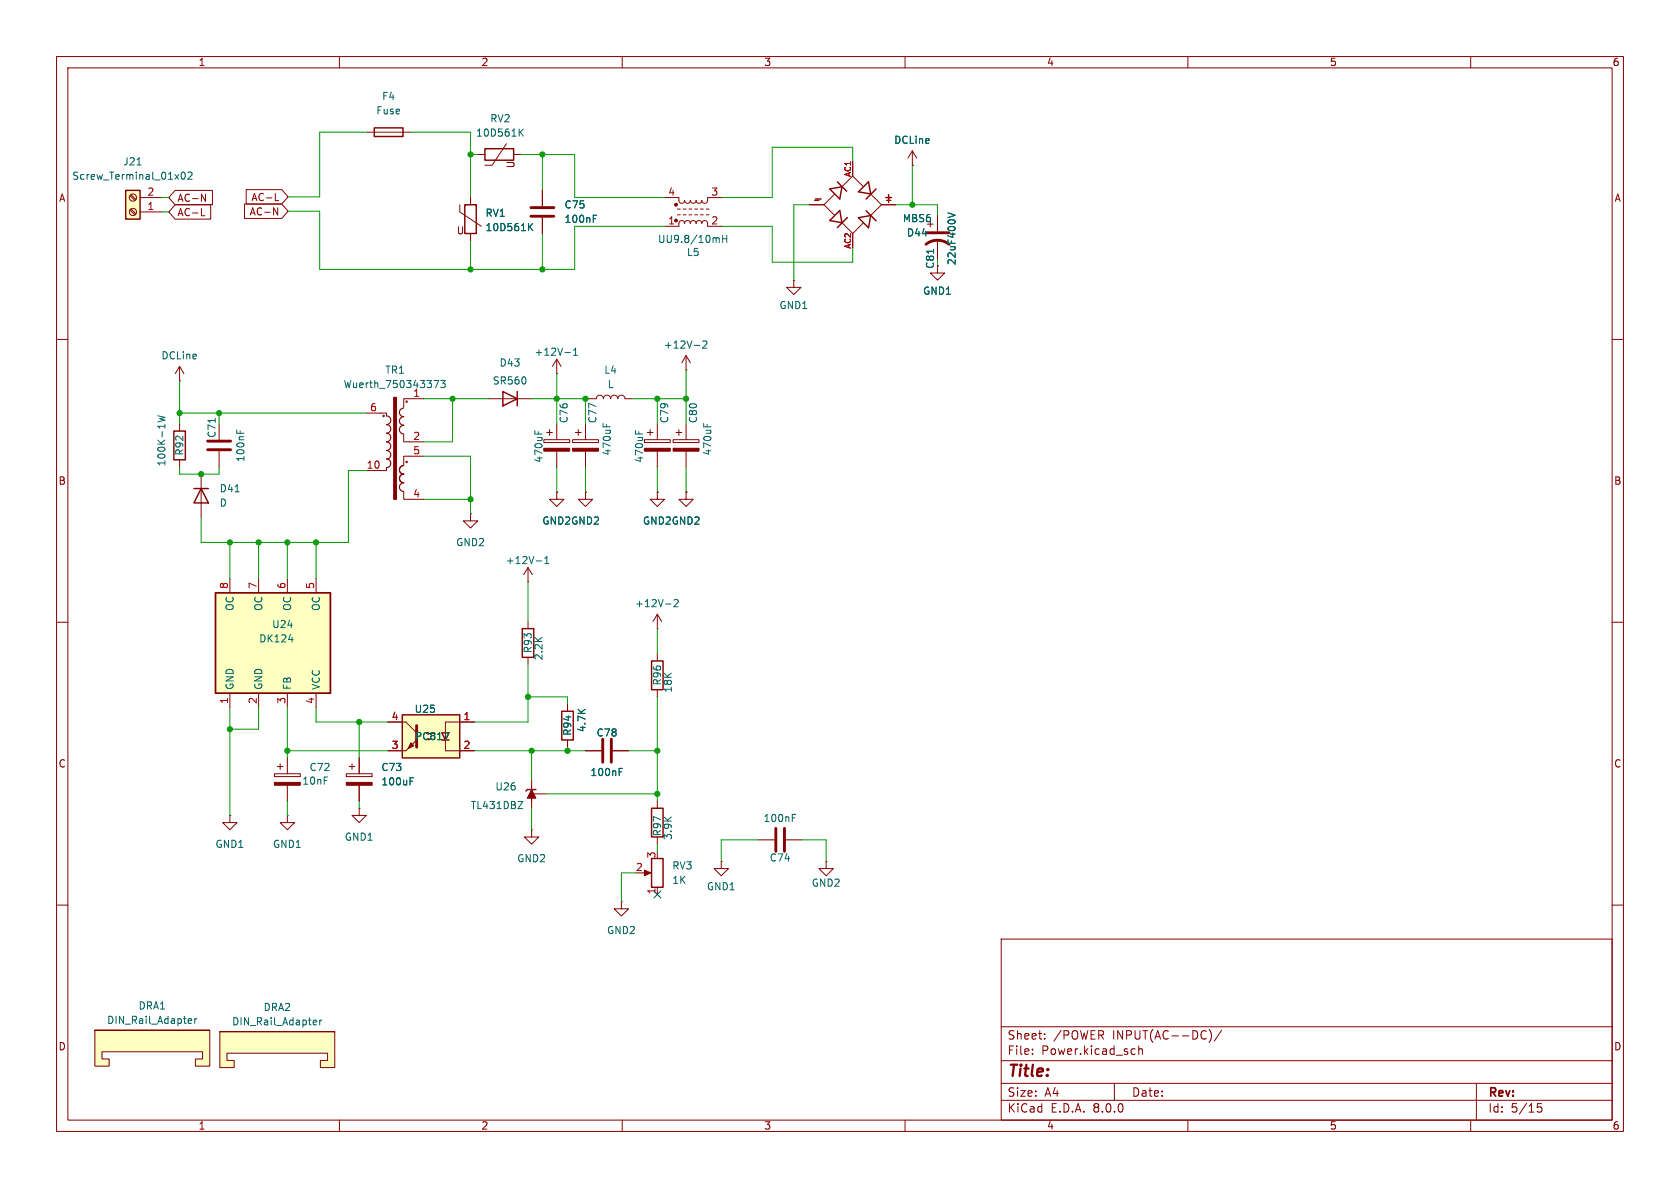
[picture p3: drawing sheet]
<svg xmlns="http://www.w3.org/2000/svg" width="297mm" height="210mm" viewBox="0 0 297 210" stroke-linecap="round" stroke-linejoin="round" font-family="sans-serif">
<g fill="none" stroke="#840000" stroke-width=".18">
<path d="M10 10h277v190h-277zM12 12h273v186h-273zM60 10v2M110 10v2M160 10v2M210 10v2M260 10v2M117.5 34.9h2.5l.1 .7 .4 .3 .4-.1 .1-.4 .1 .4 .4 .1 .4-.1 .1-.4 .2 .4 .3 .1 .4-.1 .2-.4 .1 .3 .2 .2 .5-.1 .2-.4 .2 .4 .4 .1 .3-.3 .1-.7h2.5M119.8 37h.5M119.8 38h.5M120.8 37h.5M120.8 38h.5"/>
<path d="M121.8 37h.5M121.8 38h.5M122.8 37h.5M122.8 38h.5M123.8 37h.5M123.8 38h.5M124.8 37h.5M124.8 38h.5M125.1 39.5l-.2-.4-.3-.1-.4 .1-.1 .4-.1-.3-.3-.2-.5 .1-.1 .4-.1-.3-.3-.2-.4 .1-.3 .4-.1-.4-.4-.1-.4 .2-.1 .3-.1-.4-.4-.1-.4 .3-.1 .7h-2.5M143.1 36.2h2.6M145.7 36.2l1.8 1.8M147.5 34.4l-1.8 1.8"/>
<path d="M148.8 39.4l1.9 1.9M150.7 31.1l1.9 1.8M150.7 31.1l-1.9 1.9M150.7 28.6v2.5M152.6 39.5l-1.9 1.8M153.9 34.3l1.9 1.9M155.8 36.2l-1.9 1.9M155.8 36.2h2.6M161.3 29.2h.1M161.3 26.7l-.8 1.2M161.3 26.7v2.5M161.3 26.7l.8 1.2"/>
<path d="M164 39.6h1M164.5 39.1v1M165.7 38.1v2.8M10 60h2M125.1 40h2.5M140.3 49.5v1.3h1.3l-1.3 1.3-1.2-1.3h1.2M140.3 49.5h.1M150.7 41.3v2.5M165.7 47v1.3h1.3l-1.3 1.2-1.2-1.2h1.2M165.7 42.4v3.3M285 60h2M38.7 79.8v2.8"/>
<path d="M64.8 73h3.5v.5M71.4 76.8v1.3h3.5M74.9 70.5h-3.5v1.5M121.3 65.4h.1M121.3 62.9l-.8 1.2M121.3 62.9v2.5M121.3 62.9l.7 1.2M35.6 83.8v7.6M68.3 82.7v.5h-3.5M71.4 87v1.3h3.5M74.9 80.6h-3.5v1.6M10 110h2"/>
<path d="M93.3 102.9h.1M93.3 100.3l-.7 1.3M93.3 100.3v2.6M93.3 109.9v1.2M93.3 116.2v1.3M93.3 100.3l.8 1.3M116.2 111.1h.1M116.2 108.6v2.5M116.2 115.6v1.2M116.2 108.6l-.8 1.3M116.2 108.6l.8 1.3M285 110h2"/>
<path d="M100.3 124.5v1.2M100.3 130.8v1.3M103.5 132.7h2.8M108.3 132.7h2.8M116.2 121.9v1.3M10 160h2M40.6 144.1v1.3h1.3l-1.3 1.3-1.2-1.3h1.2M40.6 144.1h.1M63.5 142.9v1.2h1.3l-1.3 1.3-1.3-1.3h1.3M63.5 142.9h.1M94 146.7v1.3h1.2l-1.2 1.2-1.3-1.2h1.3M94 146.7h.1"/>
<path d="M113.7 154.3h1M116.2 141.6v1.3M116.2 148v1.2M116.2 156.8v1.3M127.5 152.3v1.2h1.3l-1.3 1.3-1.3-1.3h1.3M127.5 152.3h.1M134.1 148.5h2.8M138.9 148.5h2.8M146 152.3v1.2h1.3l-1.3 1.3-1.2-1.3h1.2M146 152.3h.1M285 160h2M177 166h108v32h-108z"/>
<path d="M60 198v2M110 198v2M160 198v2M177 194.5h108M177 191.5h108M177 187.5h108M177 181.5h108M182.5 186.3v.1M182.5 185.5v.1M184.7 183.6v.1M184.7 182.8v.1M197 191.5v3"/>
<path d="M200.2 185.4l.5 .1M200.7 186.3l-.5 .1M201.3 185.5l.2-.1 .4 .1 .1 .9M201.3 184.9v1.5M210 198v2M213 182.2l.2 .1M213.2 183.6l-.2 .1M213.7 182a1.72 1.72 0 0 1 0 2.3M216 182.1l-1.3 2M260 198v2M261 191.5v6.5M272.5 195.1h-.7l-.1 .7 .3-.1h.5l.1 .3-.1 .5-.2 .1-.6-.1"/>
<circle cx="67.8" cy="73.5" r=".13"/>
<circle cx="71.9" cy="71" r=".13"/>
<circle cx="71.9" cy="81.7" r=".13"/>
</g>
<g fill="#840000" stroke="#840000" stroke-width=".18">
<path d="M113.9 153.8l1.2 .5-1.2 .5z"/>
<path d="M69.6 70.2h.5v18.1h-.5z"/>
<circle cx="119.5" cy="36.2" r=".25"/>
<circle cx="119.5" cy="39" r=".25"/>
</g>
<g fill="none" stroke="#840000" stroke-width=".25">
<path d="M144.1 35.2h1.1M146.7 33.4l2.1-.4-.3 2.2zM146.7 39l1.8-1.8 .3 2.2zM148 32.2l1.7 1.6M149.8 38.5l-1.8 1.7M151.8 38.5l2.1-.4-.4 2.2zM151.8 33.9l1.7-1.8 .4 2.2zM153.1 37.3l1.8 1.7M154.9 33.4l-1.8 1.8M157.1 34.4v1M34.3 86.4h2.5M35.6 86.4l1.2 2.5h-2.5z"/>
<path d="M92.3 111.1h2.1v5.1h-2.1zM115.2 116.8h2v5.1h-2zM99.3 125.7h2v5.1h-2zM115.2 151.8h2v5h-2zM115.2 142.9h2v5.1h-2z"/>
</g>
<path d="M163.7 43.2a3.3 3.3 0 0 1 4.1 0M163.7 41.1h4.1M36.7 78h4.1M36.7 79.5h4.1M106.6 130.7v4M108.1 130.7v4M137.2 146.4v4.1M138.7 146.4v4.1" fill="none" stroke="#840000" stroke-width=".51"/>
<g fill="none" stroke="#006464" stroke-width=".18">
<path d="M167.6 37.6l1.3 .4-1.3 .5M126.8 42l.4 .2v.7M127.8 41.6v1.3M127.8 42.2h.7M128.5 41.6v1.3M165 44.1v.7M38 74v.7M41.9 76v.6M42.5 76.2v.4M76.7 67.3h.9l-.6 1.2M77.9 67.3h.8l-.4 .4 .3 .2v.5l-.1 .1-.6-.1M122.7 61.1h1"/>
<path d="M124.2 60.4l.5-.1 .3 .3-.8 .9h.8M41.6 86.9h.7M94.8 99.2h1M96.3 99.6h.7M96.3 98.7l.4-.3v1.2M117.7 106.8h.9M119.2 106.1l.5-.1 .2 .4-.8 .9h.8M109.5 136.4h.4M109.5 135.8h.6M140.1 144.6h.4M140.1 144h.6"/>
</g>
<path d="M68.3 73.5a.77 .77 0 0 1 .8 .8 .77 .77 0 0 1-.8 .8 .76 .76 0 0 1 .8 .7 .76 .76 0 0 1-.8 .8 .77 .77 0 0 1 .8 .7 .77 .77 0 0 1-.8 .8 .76 .76 0 0 1 .8 .8 .76 .76 0 0 1-.8 .7 .76 .76 0 0 1 .8 .8 .76 .76 0 0 1-.8 .7 .77 .77 0 0 1 .8 .8 .77 .77 0 0 1-.8 .8M71.4 72.1a.76 .76 0 0 0-.8 .8 .76 .76 0 0 0 .8 .8 .76 .76 0 0 0-.8 .7 .76 .76 0 0 0 .8 .8 .77 .77 0 0 0-.8 .7 .77 .77 0 0 0 .8 .8M71.4 82.3a.76 .76 0 0 0-.8 .8 .76 .76 0 0 0 .8 .7 .76 .76 0 0 0-.8 .8 .76 .76 0 0 0 .8 .7 .77 .77 0 0 0-.8 .8 .77 .77 0 0 0 .8 .8" fill="none" stroke="#840000" stroke-width=".2"/>
<path d="M144 35.4h.8" fill="none" stroke="#a90000" stroke-width=".18"/>
<path d="M38.1 104.8h20.3v17.8h-20.3z" fill="#ffffc2"/>
<path d="M38.1 104.8h20.3v17.8h-20.3z" fill="none" stroke="#840000" stroke-width=".25"/>
<path d="M40.6 102.2v2.6M45.7 102.2v2.6M50.8 102.2v2.6M55.9 102.2v2.6M40.6 122.6v2.5M45.7 122.6v2.5M50.8 122.6v2.5M55.9 122.6v2.5M109.9 159.4v1.3h1.2l-1.2 1.2-1.3-1.2h1.3M109.9 159.4h.1" fill="none" stroke="#840000" stroke-width=".18"/>
<path d="M51 113.1h.8" fill="none" stroke="#006464" stroke-width=".18"/>
<path d="M16.8 182.1h20.3v6.4h-2.6v-1.3h1.3v-1.3h-17.8v1.3h1.3v1.3h-2.5v-6.4h20.3z" fill="#ffffc2"/>
<path d="M61.2 136.8h4.6v.5h-4.6zM61.7 135.5h1M62.2 135v1M63.5 134v2.8M63.5 138.8v2.8M16.8 182.1h20.3v6.4h-2.6v-1.3h1.3v-1.3h-17.8v1.3h1.3v1.3h-2.5v-6.4h20.3" fill="none" stroke="#840000" stroke-width=".18"/>
<path d="M72.5 138.1h.4M72.5 137.5h.6M33.7 180.1l.2 .3-.6 .1M33.8 180.9h-.1M34.4 180.1v.8M34.8 180.1l-.4 .2" fill="none" stroke="#006464" stroke-width=".18"/>
<path d="M61.2 138.3h4.6v.5h-4.6z" fill="#840000" stroke="#840000" stroke-width=".18"/>
<path d="M22.2 33.7h2.6v5h-2.6z" fill="#ffffc2"/>
<path d="M22.2 33.7h2.6v5h-2.6zM66.2 22.6h5v1.5h-5zM82.2 36.2h2v5.1h-2zM85.7 26.3h5.1v2h-5.1zM30.7 76.2h2.1v5.1h-2.1zM88.9 69.2l2.5 1.3-2.5 1.3zM91.4 69.2v2.6" fill="none" stroke="#840000" stroke-width=".25"/>
<g fill="none" stroke="#840000" stroke-width=".18">
<path d="M23 34.6l.9 .8M23 37.1l.9 .9M23.2 34.4l.8 .9M23.2 37l.8 .8M24.8 37.5h3.8M24.8 34.9h3.8M64.9 23.4h7.6M81.3 36.2v1.3l3.8 2.5M83.2 34.9v1.3M84.5 27.3h1.2M89.5 25.4l-2.5 3.8h-1.3M90.8 27.3h1.3"/>
<path d="M95.9 33.7v2.7M95.9 38.5v2.8M83.2 41.3v1.2M31.7 67.3h.1M31.7 64.8v2.5M31.7 74.9v1.3M31.7 64.8l-.7 1.2M31.7 64.8l.8 1.2M86.4 70.5h7.6M96.1 77.7h4.6v.5h-4.6zM96.6 76.5h1.1M97.2 75.9v1.1"/>
<path d="M98.4 66h.1M98.4 63.5l-.7 1.3M98.4 63.5v2.5M98.4 74.9v2.8M98.4 79.8v2.8M98.4 63.5l.8 1.3M101.2 77.7h4.6v.5h-4.6zM101.7 76.5h1M102.2 75.9v1.1M103.5 74.9v2.8M103.5 79.8v2.8M104.1 70.5h1.3a.64 .64 0 0 1 .6-.6 .64 .64 0 0 1 .7 .6 .64 .64 0 0 1 .6-.6 .64 .64 0 0 1 .6 .6 .64 .64 0 0 1 .7-.6 .64 .64 0 0 1 .6 .6 .64 .64 0 0 1 .7-.6 .64 .64 0 0 1 .6 .6h1.3"/>
<path d="M113.9 77.7h4.6v.5h-4.6zM114.4 76.5h1M114.9 75.9v1.1M116.2 74.9v2.8M116.2 79.8v2.8M119 77.7h4.6v.5h-4.6zM119.5 76.5h1M120 75.9v1.1M121.3 74.9v2.8M121.3 79.8v2.8M31.7 81.3v1.3M83.2 90.8v1.3h1.3l-1.3 1.2-1.3-1.2h1.3"/>
<path d="M83.2 90.8h.1M98.4 87v1.3h1.3l-1.3 1.2-1.2-1.2h1.2M98.4 87h.1M103.5 87v1.3h1.3l-1.3 1.2-1.3-1.2h1.3M103.5 87h.1M116.2 87v1.3h1.3l-1.3 1.2-1.3-1.2h1.3M116.2 87h.1M121.3 87v1.3h1.3l-1.3 1.2-1.3-1.2h1.3M121.3 87h.1"/>
<circle cx="23.5" cy="34.9" r=".63"/>
<circle cx="23.5" cy="37.5" r=".63"/>
</g>
<g fill="none" stroke="#006464" stroke-width=".18">
<path d="M24.2 29.2h.7M32.2 30.5l.1-.1a.68 .68 0 0 1 .5 .7 .68 .68 0 0 1-.5 .6 .84 .84 0 0 1-.1-1.2zM33.2 30.5l.5-.1 .3 .4-.8 .9h.8M92 23.3l.5 .8M92.5 22.8l-.7 .7M94.2 39.5l-.7 .7M104.9 38.6h.4M104.9 38h.6M93.6 40.1l.6 .7M27.9 73.5l1.3 .3-1 .2 1 .3-1.3 .3M92.9 66.9v.7M94.6 76.1v.6"/>
<path d="M95.2 76.3v.4M99.9 62.3h.9M101.4 62.8h.7M101.4 61.9l.4-.4v1.3M106.6 74.8v.7M107.2 75v.5M112.3 76.1v.6M112.9 76.3v.4M124.4 74.8v.7M125 75v.5"/>
</g>
<path d="M93.9 38.2h4M93.9 36.7h4" fill="none" stroke="#840000" stroke-width=".51"/>
<g fill="#840000" stroke="#840000" stroke-width=".18">
<path d="M96.1 79.2h4.6v.6h-4.6z"/>
<path d="M101.2 79.2h4.6v.6h-4.6z"/>
<path d="M119 79.2h4.6v.6h-4.6z"/>
<path d="M113.9 79.2h4.6v.6h-4.6z"/>
</g>
<path d="M71.1 126.4h10.2v7.6h-10.2z" fill="#ffffc2"/>
<path d="M71.1 126.4h10.2v7.6h-10.2zM78.1 129.5h1.3l-.7 1.3zM78.1 130.8h1.3M94.7 139.6h-1.5l-.2 .2" fill="none" stroke="#840000" stroke-width=".25"/>
<path d="M68.6 127.6h3.2l1.9 1.9M68.6 132.7h3.2M83.8 127.6h-5.1v5.1h5.1M94 139.1v2.5M94 137.8v5.1M50.8 144.1v1.3h1.3l-1.3 1.3-1.3-1.3h1.3M50.8 144.1h.1M94 140.3h2.5" fill="none" stroke="#840000" stroke-width=".18"/>
<g fill="#840000" stroke="#840000" stroke-width=".18">
<path d="M73.7 130.8l-1.9 1.9z"/>
<path d="M72.6 131.3l.6 .5-1.1 .5z"/>
<path d="M94 139.6l.7 1.5h-1.5z"/>
</g>
<path d="M73.7 128.3v3.8" fill="none" stroke="#840000" stroke-width=".51"/>
<path d="M78.5 129.5h.9l-.6 1.3M91.6 141.7h.8l-.8 1.2h.8" fill="none" stroke="#006464" stroke-width=".18"/>
<path d="M38.9 182.4h20.3v6.3h-2.6v-1.2h1.3v-1.3h-17.8v1.3h1.3v1.2h-2.5v-6.3h20.3z" fill="#ffffc2"/>
<g fill="none" stroke="#840000" stroke-width=".18">
<path d="M31 36.2h6.2v2.5h-6.2l-1.2-1.2zM31 33.7h6.6v2.5h-6.6l-1.2-1.3zM35.6 38.1h.6M35.6 34.3l.7 1.3v-1.3M43.2 36.1h6.6l1.1 1.2-1.1 1.3h-6.6zM43.5 33.5h6.3l1.1 1.3-1.1 1.3h-6.3zM48.4 36.7l.7 1.3v-1.3M48.7 35.5h.6M83.2 34.9v1.3M95.9 33.7v2.7M95.9 38.5v2.8M143.1 36.2h2.6"/>
<path d="M150.7 28.6v2.5M155.8 36.2h2.6M161.3 29.2h.1M165.7 38.1v2.8M83.2 41.3v1.2M150.7 41.3v2.5M165.7 42.4v3.3M98.4 87h.1M103.5 87h.1M116.2 87h.1M121.3 87h.1M48.5 136.8h4.6v.5h-4.6z"/>
<path d="M49 135.5h1M49.5 135v1M50.8 134v2.8M50.8 138.8v2.8M63.5 134v2.8M63.5 138.8v2.8M68.6 132.7h2.5M68.6 127.6h2.5M81.3 132.7h2.5M81.3 127.6h2.5M100.3 124.5v1.2M100.3 130.8v1.3"/>
<path d="M103.5 132.7h2.8M108.3 132.7h2.8M38.9 182.4h20.3v6.3h-2.6v-1.2h1.3v-1.3h-17.8v1.3h1.3v1.2h-2.5v-6.3h20.3"/>
</g>
<g fill="none" stroke="#006464" stroke-width=".18">
<path d="M94.2 39.5l-.7 .7M104.9 38.6h.4M104.9 38h.6M167.6 37.6l1.3 .4-1.3 .5M93.6 40.1l.6 .7M165 44.1v.7M72.5 138.1h.4M72.5 137.5h.6M78.5 129.5h.9l-.6 1.3M109.5 136.4h.4M109.5 135.8h.6M55.8 180.3l.2 .3-.6 .2"/>
<path d="M55.9 181.1l-.1 .1M56.5 180.3v.9M56.9 180.3l-.4 .3"/>
</g>
<path d="M48.5 138.3h4.6v.5h-4.6z" fill="#840000" stroke="#840000" stroke-width=".18"/>
<g fill="none" stroke="#009600" stroke-width=".18">
<path d="M28.6 34.9h1.2M28.6 37.5h1.2M50.9 37.3h5.6v10.3h45.1v-7.6h15.9M64.9 23.4h-8.4v11.4h-5.6M72.5 23.4h10.7v11.5M83.2 27.3h1.3M92.1 27.3h9.5v7.6h15.9M95.9 27.3v6.4M143.1 36.2h-2.8v13.3M150.7 28.6v-2.6h-14.2v8.9h-8.9M158.4 36.2h7.3v1.9M161.3 29.2v7"/>
<path d="M83.2 42.5v5.1M95.9 41.3v6.3M127.6 40h8.9v6.4h14.2v-2.6M31.7 73h33.1M31.7 67.3v7.6M38.7 73v1.9M74.9 70.5h11.5M80 70.5v7.6h-5.1M94 70.5h10.1M98.4 66v8.9M103.5 70.5v4.4M111.8 70.5h9.5"/>
<path d="M116.2 70.5v4.4M121.3 65.4v9.5M31.7 82.6v1.2h7v-1.2M40.6 95.9v6.3M45.7 95.9v6.3M50.8 95.9v6.3M55.9 95.9v6.3M64.8 83.2h-3.2v12.7h-26v-4.5M74.9 88.3h8.3M74.9 80.6h8.3v10.2M98.4 82.6v4.4M103.5 82.6v4.4"/>
<path d="M116.2 82.6v4.4M121.3 82.6v4.4M93.3 102.9v7M93.3 117.5v10.1h-9.5M116.2 111.1v4.5M40.6 125.1v19M45.7 125.1v3.8h-5.1M50.8 125.1v8.9M50.8 132.7h17.8M55.9 125.1v2.5h12.7M63.5 127.6v6.4M83.8 132.7h19.7"/>
<path d="M93.3 123.2h7v1.3M94 132.7v5.1M100.3 132.1v.6M111.1 132.7h5.1M116.2 123.2v18.4M50.8 141.6v2.5M63.5 141.6v1.3M94 142.9v3.8M96.5 140.3h19.7M112.4 154.3h-2.5v5.1M116.2 149.2v1.3M134.1 148.5h-6.6v3.8"/>
<path d="M141.7 148.5h4.3v3.8"/>
</g>
<path d="M115.6 157.5l1.2 1.2M116.8 157.5l-1.2 1.2" fill="none" stroke="#000084" stroke-width=".18"/>
<path d="M144 35.4h.8" fill="none" stroke="#a90000" stroke-width=".18"/>
<g fill="#009600" stroke="#009600" stroke-width=".18">
<circle cx="100.3" cy="132.7" r=".46"/>
<circle cx="94" cy="132.7" r=".46"/>
<circle cx="116.2" cy="132.7" r=".46"/>
<circle cx="116.2" cy="140.3" r=".46"/>
<circle cx="116.2" cy="70.5" r=".46"/>
<circle cx="121.3" cy="70.5" r=".46"/>
<circle cx="161.3" cy="36.2" r=".46"/>
<circle cx="40.6" cy="95.9" r=".46"/>
<circle cx="45.7" cy="95.9" r=".46"/>
<circle cx="55.9" cy="95.9" r=".46"/>
<circle cx="31.7" cy="73" r=".46"/>
<circle cx="38.7" cy="73" r=".46"/>
<circle cx="50.8" cy="95.9" r=".46"/>
<circle cx="35.6" cy="83.8" r=".46"/>
<circle cx="80" cy="70.5" r=".46"/>
<circle cx="98.4" cy="70.5" r=".46"/>
<circle cx="83.2" cy="88.3" r=".46"/>
<circle cx="83.2" cy="27.3" r=".46"/>
<circle cx="95.9" cy="27.3" r=".46"/>
<circle cx="103.5" cy="70.5" r=".46"/>
<circle cx="95.9" cy="47.6" r=".46"/>
<circle cx="83.2" cy="47.6" r=".46"/>
<circle cx="40.6" cy="128.9" r=".46"/>
<circle cx="63.5" cy="127.6" r=".46"/>
<circle cx="93.3" cy="123.2" r=".46"/>
<circle cx="50.8" cy="132.7" r=".46"/>
</g>
<text font-size="2.8" fill="#840000" x="178" y="190.9">Title:</text>
<g font-size="2.1" fill="#840000">
<text x="178" y="184">Sheet:</text>
<text x="186.2" y="184">/POWER</text>
<text x="196.7" y="184">INPUT(AC--DC)/</text>
<text x="178" y="186.7">File:</text>
<text x="184.1" y="186.7">Power.kicad_sch</text>
<text x="178" y="196.9">KiCad</text>
<text x="178" y="194.1">Size:</text>
<text x="184.7" y="194.1">A4</text>
<text x="185.7" y="196.9">E.D.A.</text>
<text x="193.3" y="196.9">8.0.0</text>
<text x="200" y="194.1">Date:</text>
<text x="263" y="194.3">Rev:</text>
<text x="263" y="196.9">Id:</text>
<text x="267.1" y="196.9">5/15</text>
</g>
<g font-size="1.8" fill="#840000">
<text x="35" y="11.9">1</text>
<text x="85" y="11.9">2</text>
<text x="135" y="11.9">3</text>
<text x="185" y="11.9">4</text>
<text x="235" y="11.9">5</text>
<text x="285" y="11.9">6</text>
<text x="91.2" y="29.9" transform="rotate(-90 91.2 29.9)">U</text>
<text x="10.3" y="35.9">A</text>
<text x="31.3" y="35.9">AC-N</text>
<text x="44.3" y="35.8">AC-L</text>
<text x="285.3" y="35.9">A</text>
<text x="31.3" y="38.4">AC-L</text>
<text x="44" y="38.3">AC-N</text>
<text x="80.6" y="41.6">U</text>
<text x="165.3" y="47.6" transform="rotate(-90 165.3 47.6)">C81</text>
<text x="10.3" y="85.9">B</text>
<text x="285.3" y="85.9">B</text>
<text x="10.3" y="135.9">C</text>
<text x="285.3" y="135.9">C</text>
<text x="10.3" y="185.9">D</text>
<text x="285.3" y="185.9">D</text>
<text x="35" y="199.9">1</text>
<text x="85" y="199.9">2</text>
<text x="135" y="199.9">3</text>
<text x="185" y="199.9">4</text>
<text x="235" y="199.9">5</text>
<text x="285" y="199.9">6</text>
</g>
<g font-size="1.8" fill="#006464">
<text x="67.5" y="17.9">F4</text>
<text x="66.4" y="20.4">Fuse</text>
<text x="86.6" y="21.8">RV2</text>
<text x="21.7" y="29.4">J21</text>
<text x="84.1" y="24.4">10D561K</text>
<text x="158" y="25.6">DCLine</text>
<text x="12.7" y="32">Screw_Terminal_01x02</text>
<text x="85.7" y="38.5">RV1</text>
<text x="85.7" y="41.1">10D561K</text>
<text x="99.7" y="39.6">100nF</text>
<text x="99.7" y="37.1">C75</text>
<text x="159.5" y="39.5">MBS6</text>
<text x="116.2" y="43.2">UU9.8/10mH</text>
<text x="121.3" y="45.5">L5</text>
<text x="160.2" y="42">D44</text>
<text x="169.1" y="47" transform="rotate(-90 169.1 47)">22uF400V</text>
<text x="163.1" y="52.3">GND1</text>
<text x="137.7" y="54.8">GND1</text>
<text x="28.4" y="63.7">DCLine</text>
<text x="88.2" y="65">D43</text>
<text x="94.4" y="63.1">+12V-1</text>
<text x="117.3" y="61.8">+12V-2</text>
<text x="60.6" y="68.8">Wuerth_750343373</text>
<text x="68" y="66.3">TR1</text>
<text x="73" y="70.2">1</text>
<text x="87" y="68.2">SR560</text>
<text x="106.7" y="66.3">L4</text>
<text x="107.3" y="68.8">L</text>
<text x="38.3" y="77.5" transform="rotate(-90 38.3 77.5)">C71</text>
<text x="100.6" y="74.9" transform="rotate(-90 100.6 74.9)">C76</text>
<text x="105.6" y="74.9" transform="rotate(-90 105.6 74.9)">C77</text>
<text x="118.3" y="74.9" transform="rotate(-90 118.3 74.9)">C79</text>
<text x="123.4" y="74.9" transform="rotate(-90 123.4 74.9)">C80</text>
<text x="29.4" y="82.5" transform="rotate(-90 29.4 82.5)">100K-1W</text>
<text x="32.6" y="80.6" transform="rotate(-90 32.6 80.6)">R92</text>
<text x="43.4" y="81.8" transform="rotate(-90 43.4 81.8)">100nF</text>
<text x="96.1" y="81.9" transform="rotate(-90 96.1 81.9)">470uF</text>
<text x="108.2" y="80.6" transform="rotate(-90 108.2 80.6)">470uF</text>
<text x="113.9" y="81.9" transform="rotate(-90 113.9 81.9)">470uF</text>
<text x="126" y="80.6" transform="rotate(-90 126 80.6)">470uF</text>
<text x="38.7" y="87.2">D41</text>
<text x="38.7" y="89.8">D</text>
<text x="95.8" y="92.9">GND2GND2</text>
<text x="113.6" y="92.9">GND2GND2</text>
<text x="80.5" y="96.7">GND2</text>
<text x="89.3" y="99.9">+12V-1</text>
<text x="112.2" y="107.5">+12V-2</text>
<text x="41.5" y="108.1" transform="rotate(-90 41.5 108.1)">OC</text>
<text x="45.7" y="113.8">DK124</text>
<text x="46.6" y="108.1" transform="rotate(-90 46.6 108.1)">OC</text>
<text x="48" y="111.2">U24</text>
<text x="51.7" y="108.1" transform="rotate(-90 51.7 108.1)">OC</text>
<text x="56.7" y="108.1" transform="rotate(-90 56.7 108.1)">OC</text>
<text x="94.2" y="115.6" transform="rotate(-90 94.2 115.6)">R93</text>
<text x="96.1" y="116.8" transform="rotate(-90 96.1 116.8)">2.2K</text>
<text x="41.5" y="122" transform="rotate(-90 41.5 122)">GND</text>
<text x="46.6" y="122" transform="rotate(-90 46.6 122)">GND</text>
<text x="51.7" y="122" transform="rotate(-90 51.7 122)">FB</text>
<text x="56.7" y="122" transform="rotate(-90 56.7 122)">VCC</text>
<text x="117.1" y="121.3" transform="rotate(-90 117.1 121.3)">R96</text>
<text x="119" y="122.5" transform="rotate(-90 119 122.5)">18K</text>
<text x="73.2" y="126.2">U25</text>
<text x="73.3" y="131">PC817</text>
<text x="101.2" y="130.2" transform="rotate(-90 101.2 130.2)">R94</text>
<text x="103.7" y="129.5" transform="rotate(-90 103.7 129.5)">4.7K</text>
<text x="105.4" y="130.4">C78</text>
<text x="54.6" y="136.5">C72</text>
<text x="67.3" y="136.5">C73</text>
<text x="104.3" y="137.4">100nF</text>
<text x="53.3" y="138.9">10nF</text>
<text x="67.3" y="139">100uF</text>
<text x="83.1" y="143.2">TL431DBZ</text>
<text x="87.5" y="139.9">U26</text>
<text x="60.9" y="148.8">GND1</text>
<text x="117.1" y="147.9" transform="rotate(-90 117.1 147.9)">R97</text>
<text x="119" y="148.6" transform="rotate(-90 119 148.6)">3.9K</text>
<text x="134.9" y="145.5">100nF</text>
<text x="38" y="150.1">GND1</text>
<text x="48.2" y="150.1">GND1</text>
<text x="91.3" y="152.6">GND2</text>
<text x="118.8" y="153.9">RV3</text>
<text x="136" y="152.5">C74</text>
<text x="118.8" y="156.4">1K</text>
<text x="124.9" y="157.6">GND1</text>
<text x="143.4" y="156.9">GND2</text>
<text x="107.2" y="165.3">GND2</text>
<text x="24.4" y="178.7">DRA1</text>
<text x="46.5" y="178.9">DRA2</text>
<text x="18.8" y="181.2">DIN_Rail_Adapter</text>
<text x="40.9" y="181.5">DIN_Rail_Adapter</text>
</g>
<g font-size="1.8" fill="#a90000">
<text x="26" y="34.7">2</text>
<text x="118" y="34.7">4</text>
<text x="125.7" y="34.7">3</text>
<text x="26" y="37.2">1</text>
<text x="118" y="39.8">1</text>
<text x="125.7" y="39.8">2</text>
<text x="65.3" y="72.8">6</text>
<text x="73" y="77.9">2</text>
<text x="64.7" y="82.9">10</text>
<text x="73" y="80.4">5</text>
<text x="73" y="88">4</text>
<text x="40.4" y="104.2" transform="rotate(-90 40.4 104.2)">8</text>
<text x="45.5" y="104.2" transform="rotate(-90 45.5 104.2)">7</text>
<text x="50.5" y="104.2" transform="rotate(-90 50.5 104.2)">6</text>
<text x="55.6" y="104.2" transform="rotate(-90 55.6 104.2)">5</text>
<text x="40.4" y="124.5" transform="rotate(-90 40.4 124.5)">1</text>
<text x="45.5" y="124.5" transform="rotate(-90 45.5 124.5)">2</text>
<text x="50.5" y="124.5" transform="rotate(-90 50.5 124.5)">3</text>
<text x="55.6" y="124.5" transform="rotate(-90 55.6 124.5)">4</text>
<text x="69.1" y="127.4">4</text>
<text x="81.8" y="127.4">1</text>
<text x="69.1" y="132.5">3</text>
<text x="81.8" y="132.5">2</text>
<text x="112.3" y="154.1">2</text>
<text x="116" y="151.8" transform="rotate(-90 116 151.8)">3</text>
<text x="116" y="158.2" transform="rotate(-90 116 158.2)">1</text>
</g>
<g font-size="1.4" fill="#a90000">
<text x="150.5" y="31.4" transform="rotate(-90 150.5 31.4)">AC1</text>
<text x="156.3" y="35.9">+</text>
<text x="150.5" y="44.1" transform="rotate(-90 150.5 44.1)">AC2</text>
</g>
</svg>
